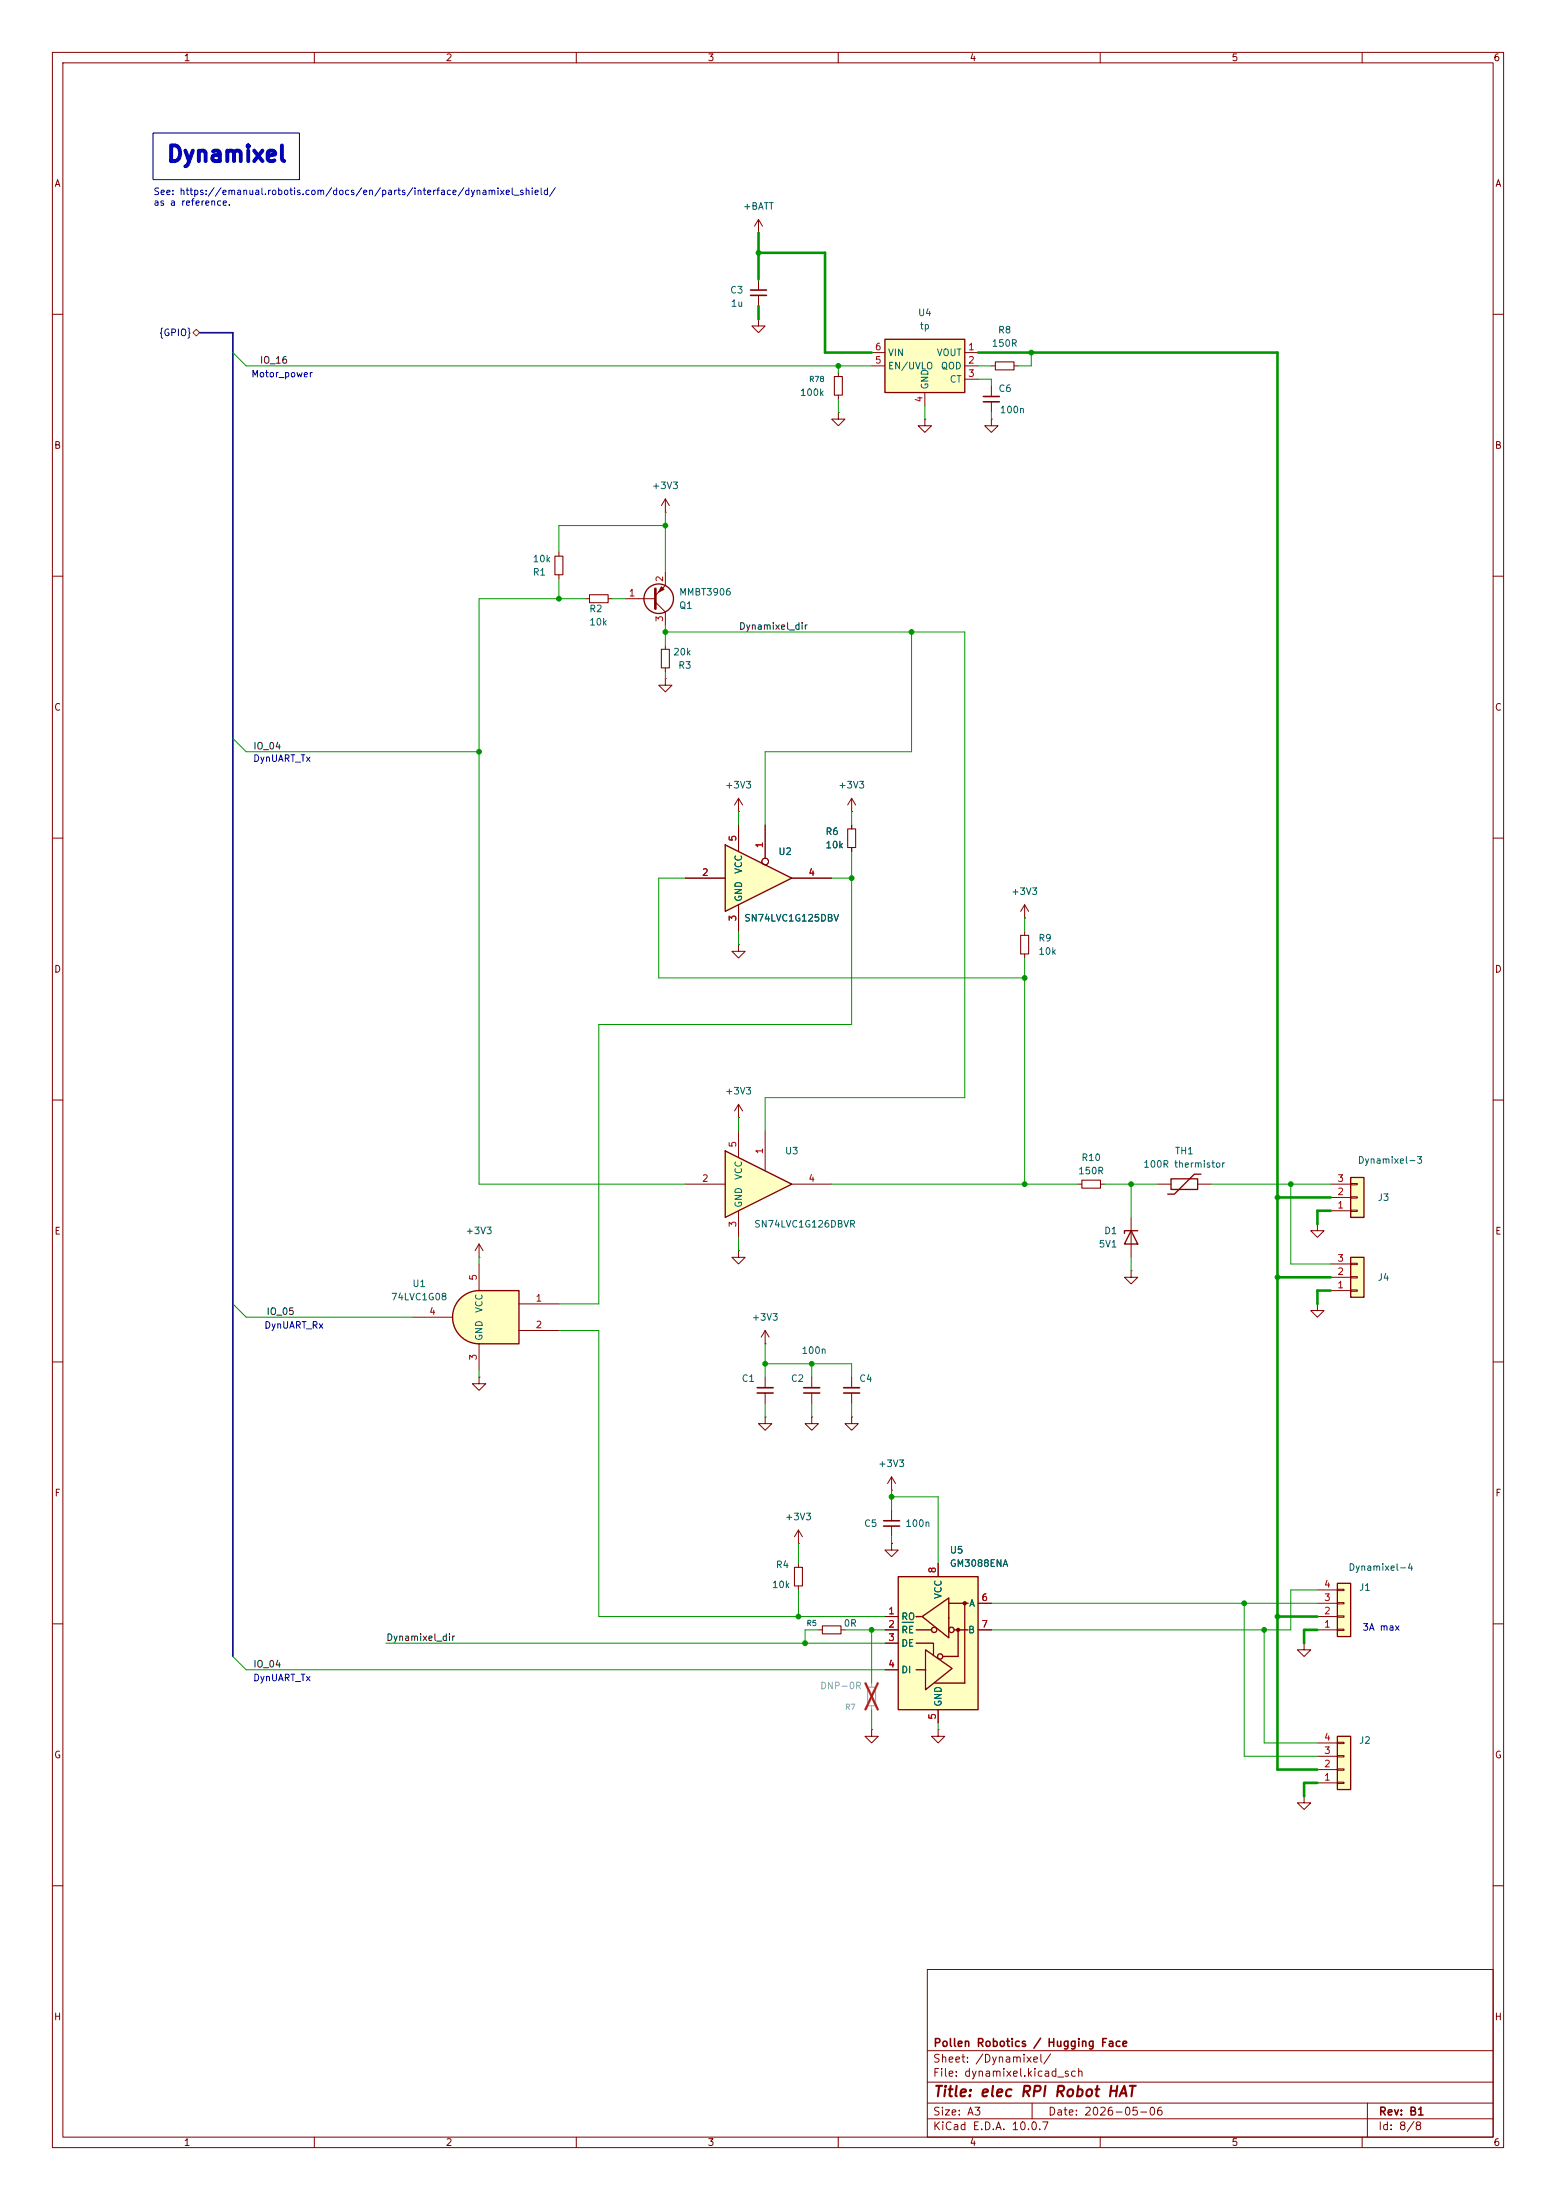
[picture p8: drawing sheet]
<svg xmlns="http://www.w3.org/2000/svg" width="297mm" height="420mm" viewBox="0 0 297 420" stroke-linecap="round" stroke-linejoin="round" font-family="sans-serif">
<g fill="none" stroke="#840000" stroke-width=".19">
<path d="M10 10h277v400h-277zM12 12h273v396h-273zM60 10v2M110 10v2M160 10v2M210 10v2M260 10v2M10 60h2M285 60h2M10 110h2M285 110h2M10 160h2"/>
<path d="M285 160h2M10 210h2M285 210h2M10 260h2M285 260h2M10 310h2M285 310h2M10 360h2M177 376h108v32h-108zM285 360h2M177 397.5h108M177 391.5h108"/>
<path d="M60 408v2M110 408v2M160 408v2M177 404.5h108M177 401.5h108M197 401.5v3M210 408v2M260 408v2M261 401.5v6.5"/>
</g>
<path d="M138.4 219.7l12.7 6.4-12.7 6.3z" fill="#ffffc2"/>
<path d="M138.4 219.7l12.7 6.4-12.7 6.3z" fill="none" stroke="#840000" stroke-width=".25"/>
<path d="M141 215.9v5.1M146 215.9v7.6M130.8 226.1h7.6M141 231.1v5.1M151.1 226.1h7.6M166.4 330.2v1.3h1.2l-1.2 1.2-1.3-1.2h1.3M166.4 330.2h.1M179.1 330.2v1.3h1.2l-1.2 1.2-1.3-1.2h1.3M179.1 330.2h.1M248.9 342.9v1.3h1.3l-1.3 1.2-1.3-1.2h1.3M248.9 342.9h.1" fill="none" stroke="#840000" stroke-width=".19"/>
<path d="M255.3 331.5h2.5v10.1h-2.5z" fill="#ffffc2"/>
<path d="M255.3 331.5h2.5v10.1h-2.5z" fill="none" stroke="#840000" stroke-width=".25"/>
<path d="M141 154.9h.1M141 152.4l-.8 1.3M141 152.4l.7 1.3M141 152.4v2.5M251.5 337.8h3.8M251.5 335.3h3.8M251.5 332.7h3.8M255.3 337.7h1.2v.2h-1.2zM255.3 335.2h1.2v.2h-1.2zM255.3 332.6h1.2v.3h-1.2zM251.5 340.4h3.8M255.3 340.2h1.2v.3h-1.2z" fill="none" stroke="#840000" stroke-width=".19"/>
<path d="M138.4 161.3l12.7 6.3-12.7 6.4z" fill="#ffffc2"/>
<path d="M138.4 161.3l12.7 6.3-12.7 6.4z" fill="none" stroke="#840000" stroke-width=".25"/>
<g fill="none" stroke="#840000" stroke-width=".19">
<path d="M127 129.5v1.3h1.3l-1.3 1.3-1.3-1.3h1.3M127 129.5h.1M141 157.5v5.1M146 157.5v6.3M162.6 154.9h.1M162.6 152.4l-.8 1.3M162.6 152.4l.7 1.3M162.6 152.4v2.5M162.6 157.5v.7M130.8 167.6h7.6M141 172.7v5.1M151.1 167.6h7.6"/>
<path d="M162.6 161.8v.8M141 213.4h.1M141 210.8v2.6M141 210.8l-.8 1.3M141 210.8l.7 1.3M91.4 237.5l-.7 1.3M91.4 237.5l.8 1.3M91.4 237.5v2.5M91.4 240h.1"/>
<circle cx="146" cy="164.5" r=".63"/>
</g>
<path d="M161.8 158.2h1.5v3.6h-1.5z" fill="none" stroke="#840000" stroke-width=".2"/>
<path d="M171.4 301h15.3v25.4h-15.3z" fill="#ffffc2"/>
<g fill="none" stroke="#840000" stroke-width=".25">
<path d="M171.4 301h15.3v25.4h-15.3zM174.9 313.7h3.3v2.3M174.9 311.2h2.9M174.9 318.8h1.6M175 308.6h-.1h1M176 308.6l5.1-3.5v7.6zM176.7 315l5 3.5-5 4.1zM181.1 306.1h3.7M182.1 311.2h2.7M182.9 311.2v5h-2.9M184.1 306.1v15.2h-5.7"/>
<circle cx="178.3" cy="311.2" r=".51"/>
<circle cx="179.5" cy="316.2" r=".51"/>
<circle cx="181.6" cy="311.2" r=".51"/>
</g>
<g fill="#840000" stroke="#840000" stroke-width=".25">
<circle cx="182.9" cy="311.2" r=".28"/>
<circle cx="184.1" cy="306.1" r=".28"/>
</g>
<g fill="none" stroke="#840000" stroke-width=".19">
<path d="M141 238.8v1.2h1.2l-1.2 1.3-1.3-1.3h1.3M141 238.8h.1M146 270.5v1.3h-1.2l1.2 1.3 1.3-1.3h-1.3M146 270.5h.1M146 262.9v2M146 265.9v2.1M154.9 270.5v1.3h1.3l-1.3 1.3-1.2-1.3h1.2M154.9 270.5h.1M162.6 270.5v1.3h1.2l-1.2 1.3-1.3-1.3h1.3M162.6 270.5h.1M162.6 262.9v2M162.6 265.9v2.1"/>
<path d="M152.4 294.6h.1M152.4 292.1v2.5M152.4 298.5v.7M152.4 292.1l-.8 1.3M152.4 292.1l.8 1.3M179.1 298.5v2.5M152.4 302.8v.7M168.9 308.6h2.5M168.9 311.2h2.5M168.9 313.7h2.5M168.9 318.8h2.5M186.7 311.2h2.5"/>
<path d="M186.7 306.1h2.5M179.1 326.4v2.5"/>
</g>
<path d="M172.2 309.7h2.2" fill="none" stroke="#006464" stroke-width=".19"/>
<path d="M151.6 299.2h1.6v3.6h-1.6z" fill="none" stroke="#840000" stroke-width=".2"/>
<path d="M144.5 265.9h3.1M144.5 264.9h3.1M161 265.9h3.1M161 264.9h3.1" fill="none" stroke="#840000" stroke-width=".3"/>
<path d="M87.9 247.9a5.1 5.1 0 0 1 3.5-1.5v10.1a5.1 5.1 0 0 1-4.6-3.1 5.1 5.1 0 0 1 1.1-5.5z" fill="#ffffc2" stroke="#ffffc2" stroke-width=".19"/>
<path d="M91.4 246.4h7.7v10.1h-7.7z" fill="#ffffc2"/>
<path d="M87.9 247.9a5.1 5.1 0 0 1 3.5-1.5h7.7v10.1h-7.7a5.1 5.1 0 0 1-4.6-3.1 5.1 5.1 0 0 1 1.1-5.5z" fill="none" stroke="#840000" stroke-width=".25"/>
<g fill="none" stroke="#840000" stroke-width=".19">
<path d="M189.2 69.9h.8M193.5 69.9h.8M78.7 251.5h7.7M91.4 241.3v5.1M91.4 256.5v5.1M99.1 248.9h7.6M99.1 254h7.6M251.5 248.9v1.3h1.2l-1.2 1.3-1.3-1.3h1.3M251.5 248.9h.1M91.4 262.9v1.3h-1.2l1.2 1.2 1.3-1.2h-1.3M91.4 262.9h.1M154.9 262.9v2"/>
<path d="M154.9 265.9v2.1"/>
</g>
<path d="M153.4 265.9h3.1M153.4 264.9h3.1" fill="none" stroke="#840000" stroke-width=".3"/>
<path d="M190 69.1h3.5v1.5h-3.5z" fill="none" stroke="#840000" stroke-width=".2"/>
<path d="M255.3 302.3h2.5v10.1h-2.5z" fill="#ffffc2"/>
<path d="M215.9 235l1.3 2.5h-2.6zM217.2 235h-2.6v.5M255.3 302.3h2.5v10.1h-2.5z" fill="none" stroke="#840000" stroke-width=".25"/>
<path d="M215.9 232.4v7.6M215.9 242.6v1.2h1.3l-1.3 1.3-1.3-1.3h1.3M215.9 242.6h.1M251.5 311.2h3.8M251.5 308.6h3.8M251.5 306.1h3.8M251.5 303.5h3.8M255.3 311h1.2v.3h-1.2zM255.3 308.5h1.2v.2h-1.2zM255.3 305.9h1.2v.3h-1.2zM255.3 303.4h1.2v.3h-1.2z" fill="none" stroke="#840000" stroke-width=".19"/>
<path d="M257.8 240h2.5v7.7h-2.5z" fill="#ffffc2"/>
<path d="M257.8 240h2.5v7.7h-2.5z" fill="none" stroke="#840000" stroke-width=".25"/>
<path d="M251.5 233.7v1.3h1.2l-1.2 1.2-1.3-1.2h1.3M251.5 233.7h.1M254 246.4h3.8M254 243.8h3.8M254 241.3h3.8M257.8 246.3h1.3v.2h-1.3zM257.8 243.7h1.3v.3h-1.3zM257.8 241.2h1.3v.2h-1.3z" fill="none" stroke="#840000" stroke-width=".19"/>
<path d="M257.8 224.8h2.5v7.6h-2.5z" fill="#ffffc2"/>
<path d="M257.8 224.8h2.5v7.6h-2.5z" fill="none" stroke="#840000" stroke-width=".25"/>
<g fill="none" stroke="#840000" stroke-width=".19">
<path d="M189.2 73.7v2M189.2 76.7v2M189.2 80v1.3h1.3l-1.3 1.3-1.2-1.3h1.2M189.2 80h.1M195.6 175.3h.1M195.6 172.7l-.8 1.3M195.6 172.7l.7 1.3M195.6 172.7v2.6M254 231.1h3.8M254 228.6h3.8M254 226.1h3.8M257.8 231h1.3v.3h-1.3z"/>
<path d="M257.8 228.5h1.3v.2h-1.3zM257.8 225.9h1.3v.3h-1.3z"/>
</g>
<path d="M187.7 76.7h3.1M187.7 75.7h3.1" fill="none" stroke="#840000" stroke-width=".3"/>
<path d="M168.9 64.8h15.2v10.1h-15.2z" fill="#ffffc2"/>
<g fill="none" stroke="#840000" stroke-width=".25">
<path d="M168.9 64.8h15.2v10.1h-15.2zM223.5 225h5.1v2.1h-5.1zM229.2 224.2h-1.2l-3.8 3.8h-1.3"/>
<circle cx="125.7" cy="114.3" r="2.82"/>
</g>
<g fill="none" stroke="#840000" stroke-width=".19">
<path d="M144.8 44.5h.1M144.8 41.9l.7 1.3M144.8 41.9l-.8 1.3M144.8 41.9v2.6M144.8 53.3v2.1M144.8 56.4v2M144.8 61v1.2h1.2l-1.2 1.3-1.3-1.3h1.3M144.8 61h.1M160 78.7v1.3h1.3l-1.3 1.3-1.3-1.3h1.3M160 78.7h.1M160 71.1v.8M160 75.4v.8"/>
<path d="M166.4 67.3h2.5M166.4 69.9h2.5M176.5 74.9v2.6M184.1 67.3h2.6M184.1 69.9h2.6M184.1 72.4h2.6M127 97.8h.1M127 95.3l-.8 1.2M127 95.3l.8 1.2M127 95.3v2.5M176.5 80v1.3h1.3l-1.3 1.3-1.2-1.3h1.2M176.5 80h.1"/>
<path d="M106.7 105.4v.8M106.7 109.7v.8M111.8 114.3h.7M116.1 114.3h.7M119.4 114.3h5.7M125.1 114.9l1.9 1.9v2.6M127 109.2v2.6l-1.9 1.9M127 123.2v.8M127 127.5v.8M141 157.5v5.1M146 157.5v6.3M162.6 157.5v.7"/>
<path d="M130.8 167.6h7.6M141 172.7v5.1M151.1 167.6h7.6M162.6 161.8v.8M195.6 177.8v.8M141 180.3v1.3h1.2l-1.2 1.3-1.3-1.3h1.3M141 180.3h.1M195.6 182.1v.8M205.7 226.1h.8M210.1 226.1h.7M221 226.1h2.5M228.6 226.1h2.5"/>
<path d="M146 256.5h.1M146 254l-.7 1.3M146 254l.8 1.3M146 254v2.5M170.2 284.5h.1M170.2 294.6v1.3h1.2l-1.2 1.3-1.3-1.3h1.3M170.2 294.6h.1M170.2 281.9l-.8 1.3M170.2 281.9l.7 1.3M170.2 281.9v2.6M170.2 288.3v2M170.2 291.3v2.1"/>
<path d="M179.1 298.5v2.5M156.2 311.2h.8M160.5 311.2h.8M168.9 311.2h2.5M168.9 308.6h2.5M168.9 313.7h2.5M168.9 318.8h2.5M186.7 311.2h2.5M186.7 306.1h2.5M248.9 313.7v1.3h1.3l-1.3 1.2-1.3-1.2h1.3M248.9 313.7h.1M179.1 326.4v2.5"/>
<circle cx="146" cy="164.5" r=".63"/>
</g>
<path d="M159.3 71.9h1.5v3.5h-1.5zM105.9 106.2h1.5v3.5h-1.5zM112.5 113.5h3.6v1.6h-3.6zM126.2 124h1.6v3.5h-1.6zM194.8 178.6h1.5v3.5h-1.5zM206.5 225.3h3.6v1.5h-3.6zM157 310.4h3.5v1.5h-3.5z" fill="none" stroke="#840000" stroke-width=".2"/>
<path d="M165.6 322.1h1.5v3.5h-1.5z" fill="none" stroke="#a1a1a1" stroke-width=".2"/>
<path d="M166.4 321.3v.8M166.4 325.6v.8" fill="none" stroke="#a1a1a1" stroke-width=".19"/>
<path d="M165.2 321.3l2.3 5.1M167.5 321.3l-2.3 5.1" fill="none" stroke="#e12e31" stroke-width=".46"/>
<path d="M143.3 56.4h3M143.3 55.4h3M168.7 291.3h3M168.7 290.3h3" fill="none" stroke="#840000" stroke-width=".3"/>
<path d="M125.1 112.4v3.8" fill="none" stroke="#840000" stroke-width=".51"/>
<path d="M126.2 112l.5 .5-1 .5z" fill="#840000" stroke="#840000" stroke-width=".19"/>
<path d="M36.8 63.5l.7-.6 .6 .6-.6 .6z" fill="none" stroke="#725600" stroke-width=".19"/>
<path d="M38.1 63.5h6.3v252.7" fill="none" stroke="#000084" stroke-width=".3"/>
<g fill="none" stroke="#009600" stroke-width=".19">
<path d="M44.4 67.3l2.6 2.6h119.4M160 69.9v1.2M160 76.2v2.5M176.5 77.5v2.5M186.7 69.9h2.5M186.7 72.4h2.5v1.3M189.2 78.7v1.3M196.8 67.3v2.6h-2.5M127 97.8v11.4M106.7 110.5v3.8M111.8 114.3h-20.4v111.8h39.4M116.8 114.3h2.6"/>
<path d="M127 100.3h-20.3v5.1M127 119.4v3.8M127 120.7h57.1v88.9h-38.1v6.3M127 128.3v1.2M174 120.7v22.8h-28v14M44.4 141l2.6 2.5h44.4M141 154.9v2.6M162.6 154.9v2.6M130.8 167.6h-5.1v19.1h69.9M141 177.8v2.5M158.7 167.6h3.9M162.6 162.6v33h-48.3v53.3h-7.6"/>
<path d="M195.6 175.3v2.5M195.6 182.9v43.2M141 213.4v2.5M141 236.2v2.6M158.7 226.1h47M210.8 226.1h10.2M215.9 226.1v6.3M231.1 226.1h22.9M246.4 226.1v15.2h7.6M44.4 248.9l2.6 2.6h31.7M91.4 240v1.3M106.7 254h7.6v54.6h54.6"/>
<path d="M146 256.5v6.4M215.9 240v2.6M91.4 261.6v1.3M146 268v2.5M146 260.4h16.6v2.5M154.9 260.4v2.5M154.9 268v2.5M162.6 268v2.5M152.4 294.6v3.9M170.2 284.5v3.8M170.2 293.4v1.2M170.2 285.8h8.9v12.7"/>
<path d="M44.4 316.2l2.6 2.6h121.9M73.7 313.7h95.2M152.4 303.5v5.1M156.2 311.2h-2.5v2.5M161.3 311.2h7.6M166.4 311.2v10.1M189.2 306.1h62.3M237.5 306.1v29.2h14M241.3 311.2v21.5h10.2M251.5 303.5h-5.1v7.7h-57.2M166.4 326.4v3.8M179.1 328.9v1.3"/>
</g>
<path d="M144.8 48.3h12.7v19h8.9M144.8 44.5v8.8M144.8 58.4v2.6M186.7 67.3h57.1v270.5h7.7M243.8 228.6h10.2M254 231.1h-2.5v2.6M243.8 243.8h10.2M254 246.4h-2.5v2.5M243.8 308.6h7.7M251.5 311.2h-2.6v2.5M251.5 340.4h-2.6v2.5" fill="none" stroke="#009600" stroke-width=".5"/>
<path d="M29.2 25.4h27.9v8.9h-27.9z" fill="none" stroke="#0000c2" stroke-width=".19"/>
<path d="M172.2 309.7h2.2" fill="none" stroke="#006464" stroke-width=".19"/>
<g fill="#009600" stroke="#009600" stroke-width=".19">
<circle cx="127" cy="100.3" r=".46"/>
<circle cx="106.7" cy="114.3" r=".46"/>
<circle cx="144.8" cy="48.3" r=".46"/>
<circle cx="146" cy="260.4" r=".46"/>
<circle cx="153.7" cy="313.7" r=".46"/>
<circle cx="154.9" cy="260.4" r=".46"/>
<circle cx="174" cy="120.7" r=".46"/>
<circle cx="127" cy="120.7" r=".46"/>
<circle cx="91.4" cy="143.5" r=".46"/>
<circle cx="162.6" cy="167.6" r=".46"/>
<circle cx="195.6" cy="186.7" r=".46"/>
<circle cx="195.6" cy="226.1" r=".46"/>
<circle cx="237.5" cy="306.1" r=".46"/>
<circle cx="152.4" cy="308.6" r=".46"/>
<circle cx="170.2" cy="285.8" r=".46"/>
<circle cx="243.8" cy="308.6" r=".46"/>
<circle cx="241.3" cy="311.2" r=".46"/>
<circle cx="166.4" cy="311.2" r=".46"/>
<circle cx="196.8" cy="67.3" r=".46"/>
<circle cx="160" cy="69.9" r=".46"/>
<circle cx="215.9" cy="226.1" r=".46"/>
<circle cx="243.8" cy="228.6" r=".46"/>
<circle cx="246.4" cy="226.1" r=".46"/>
<circle cx="243.8" cy="243.8" r=".46"/>
</g>
<text font-size="3" fill="#0000c2" x="31.7" y="31.7">Dynamixel</text>
<text font-size="2" fill="#840000" x="178" y="400.8">Title: elec RPI Robot HAT</text>
<g font-size="1.5" fill="#840000">
<text x="178" y="394.1">Sheet: /Dynamixel/</text>
<text x="178" y="391.1">Pollen Robotics / Hugging Face</text>
<text x="178" y="396.8">File: dynamixel.kicad_sch</text>
<text x="178" y="407">KiCad E.D.A. 10.0.7</text>
<text x="178" y="404.2">Size: A3</text>
<text x="200" y="404.2">Date: 2026-05-06</text>
<text x="263" y="407">Id: 8/8</text>
<text x="263" y="404.2">Rev: B1</text>
</g>
<g font-size="1.3" fill="#840000">
<text x="35" y="12">1</text>
<text x="85" y="12">2</text>
<text x="135" y="12">3</text>
<text x="185" y="12">4</text>
<text x="235" y="12">5</text>
<text x="285" y="12">6</text>
<text x="10.3" y="36">A</text>
<text x="285.3" y="36">A</text>
<text x="10.2" y="86">B</text>
<text x="285.2" y="86">B</text>
<text x="10.2" y="136">C</text>
<text x="285.2" y="136">C</text>
<text x="10.2" y="186">D</text>
<text x="285.2" y="186">D</text>
<text x="10.3" y="236">E</text>
<text x="285.3" y="236">E</text>
<text x="10.3" y="286">F</text>
<text x="285.3" y="286">F</text>
<text x="10.2" y="336">G</text>
<text x="285.2" y="336">G</text>
<text x="10.2" y="386">H</text>
<text x="285.2" y="386">H</text>
<text x="35" y="410">1</text>
<text x="85" y="410">2</text>
<text x="135" y="410">3</text>
<text x="185" y="410">4</text>
<text x="235" y="410">5</text>
<text x="285" y="410">6</text>
</g>
<g font-size="1.3" fill="#0000c2">
<text x="29.2" y="37.5">See: https://emanual.robotis.com/docs/en/parts/interface/dynamixel_shield/</text>
<text x="29.2" y="39.6">as a reference.</text>
<text x="47.9" y="72.3">Motor_power</text>
<text x="48.2" y="145.7">DynUART_Tx</text>
<text x="50.4" y="254">DynUART_Rx</text>
<text x="260" y="311.6">3A max</text>
<text x="48.2" y="321.3">DynUART_Tx</text>
</g>
<g font-size="1.3" fill="#006464">
<text x="141.7" y="40.3">+BATT</text>
<text x="139.3" y="56.3">C3</text>
<text x="139.4" y="58.9">1u</text>
<text x="175.1" y="60.7">U4</text>
<text x="175.5" y="63.2">tp</text>
<text x="190.4" y="64">R8</text>
<text x="169.4" y="70.8">EN/UVLO</text>
<text x="169.4" y="68.3">VIN</text>
<text x="178.7" y="68.3">VOUT</text>
<text x="179.5" y="70.8">QOD</text>
<text x="189.2" y="66.5">150R</text>
<text x="152.6" y="75.9">100k</text>
<text x="177.5" y="74.4" transform="rotate(-90 177.5 74.4)">GND</text>
<text x="181.2" y="73.4">CT</text>
<text x="190.5" y="75.1">C6</text>
<text x="190.7" y="79.2">100n</text>
<text x="124.3" y="93.7">+3V3</text>
<text x="101.6" y="107.6">10k</text>
<text x="101.6" y="110.2">R1</text>
<text x="129.5" y="114">MMBT3906</text>
<text x="112.4" y="117.2">R2</text>
<text x="112.4" y="119.7">10k</text>
<text x="129.5" y="116.5">Q1</text>
<text x="128.4" y="125.4">20k</text>
<text x="129.4" y="128">R3</text>
<text x="138.3" y="150.8">+3V3</text>
<text x="159.9" y="150.8">+3V3</text>
<text x="157.5" y="159.7">R6</text>
<text x="141.9" y="166.9" transform="rotate(-90 141.9 166.9)">VCC</text>
<text x="148.5" y="163.5">U2</text>
<text x="157.5" y="162.3">10k</text>
<text x="141.9" y="172.2" transform="rotate(-90 141.9 172.2)">GND</text>
<text x="192.9" y="171.1">+3V3</text>
<text x="142" y="176.2">SN74LVC1G125DBV</text>
<text x="198.1" y="180">R9</text>
<text x="198.1" y="182.6">10k</text>
<text x="138.3" y="209.2">+3V3</text>
<text x="149.7" y="220.7">U3</text>
<text x="206.3" y="221.9">R10</text>
<text x="224.2" y="220.7">TH1</text>
<text x="141.9" y="225.3" transform="rotate(-90 141.9 225.3)">VCC</text>
<text x="205.7" y="224.5">150R</text>
<text x="218.1" y="223.2">100R thermistor</text>
<text x="259.1" y="222.5">Dynamixel-3</text>
<text x="141.9" y="230.7" transform="rotate(-90 141.9 230.7)">GND</text>
<text x="262.9" y="229.6">J3</text>
<text x="88.8" y="235.9">+3V3</text>
<text x="143.9" y="234.6">SN74LVC1G126DBVR</text>
<text x="209.6" y="238.5">5V1</text>
<text x="210.6" y="235.9">D1</text>
<text x="262.9" y="244.8">J4</text>
<text x="74.5" y="248.5">74LVC1G08</text>
<text x="78.6" y="246">U1</text>
<text x="92.4" y="250.7" transform="rotate(-90 92.4 250.7)">VCC</text>
<text x="92.4" y="256.1" transform="rotate(-90 92.4 256.1)">GND</text>
<text x="143.4" y="252.4">+3V3</text>
<text x="152.9" y="258.8">100n</text>
<text x="141.5" y="264.1">C1</text>
<text x="150.9" y="264.1">C2</text>
<text x="163.9" y="264.1">C4</text>
<text x="167.5" y="280.4">+3V3</text>
<text x="149.7" y="290.5">+3V3</text>
<text x="164.8" y="291.8">C5</text>
<text x="172.7" y="291.8">100n</text>
<text x="148" y="299.7">R4</text>
<text x="181.2" y="296.9">U5</text>
<text x="181.2" y="299.4">GM3088ENA</text>
<text x="147.2" y="303.5">10k</text>
<text x="180" y="305.4" transform="rotate(-90 180 305.4)">VCC</text>
<text x="257.3" y="300.2">Dynamixel-4</text>
<text x="259.3" y="304">J1</text>
<text x="160.9" y="310.8">0R</text>
<text x="171.9" y="309.6">RO</text>
<text x="184.9" y="307">A</text>
<text x="171.9" y="312.1">RE</text>
<text x="171.9" y="314.7">DE</text>
<text x="184.7" y="312.1">B</text>
<text x="171.9" y="319.7">DI</text>
<text x="180" y="325.9" transform="rotate(-90 180 325.9)">GND</text>
<text x="259.3" y="333.2">J2</text>
</g>
<text font-size="1.3" fill="#000084" x="30.2" y="64.5">{GPIO}</text>
<g font-size="1.3" fill="#0f0f0f">
<text x="49.5" y="69.7">IO_16</text>
<text x="140.9" y="120.5">Dynamixel_dir</text>
<text x="48.2" y="143.4">IO_04</text>
<text x="50.8" y="251.3">IO_05</text>
<text x="73.6" y="313.6">Dynamixel_dir</text>
<text x="48.2" y="318.6">IO_04</text>
</g>
<g font-size="1.3" fill="#a90000">
<text x="166.9" y="69.7">5</text>
<text x="166.9" y="67.2">6</text>
<text x="184.7" y="67.2">1</text>
<text x="184.7" y="69.7">2</text>
<text x="176.4" y="76.9" transform="rotate(-90 176.4 76.9)">4</text>
<text x="184.7" y="72.3">3</text>
<text x="126.9" y="111.2" transform="rotate(-90 126.9 111.2)">2</text>
<text x="119.9" y="114.2">1</text>
<text x="126.9" y="118.8" transform="rotate(-90 126.9 118.8)">3</text>
<text x="140.8" y="160.8" transform="rotate(-90 140.8 160.8)">5</text>
<text x="133.9" y="167.5">2</text>
<text x="145.9" y="162" transform="rotate(-90 145.9 162)">1</text>
<text x="154.2" y="167.5">4</text>
<text x="140.8" y="176" transform="rotate(-90 140.8 176)">3</text>
<text x="140.8" y="219.2" transform="rotate(-90 140.8 219.2)">5</text>
<text x="145.9" y="220.4" transform="rotate(-90 145.9 220.4)">1</text>
<text x="133.9" y="225.9">2</text>
<text x="154.2" y="225.9">4</text>
<text x="255.2" y="225.9">3</text>
<text x="255.2" y="231">1</text>
<text x="255.2" y="228.5">2</text>
<text x="140.8" y="234.4" transform="rotate(-90 140.8 234.4)">3</text>
<text x="91.3" y="244.6" transform="rotate(-90 91.3 244.6)">5</text>
<text x="255.2" y="243.7">2</text>
<text x="255.2" y="241.2">3</text>
<text x="81.8" y="251.3">4</text>
<text x="102.1" y="248.8">1</text>
<text x="255.2" y="246.2">1</text>
<text x="102.1" y="253.9">2</text>
<text x="91.3" y="259.8" transform="rotate(-90 91.3 259.8)">3</text>
<text x="178.9" y="300.5" transform="rotate(-90 178.9 300.5)">8</text>
<text x="187.2" y="305.9">6</text>
<text x="252.6" y="305.9">3</text>
<text x="252.6" y="303.4">4</text>
<text x="169.4" y="308.5">1</text>
<text x="169.4" y="311">2</text>
<text x="187.2" y="311">7</text>
<text x="252.6" y="311">1</text>
<text x="252.6" y="308.5">2</text>
<text x="169.4" y="313.6">3</text>
<text x="169.4" y="318.6">4</text>
<text x="178.9" y="328.4" transform="rotate(-90 178.9 328.4)">5</text>
<text x="252.6" y="335.1">3</text>
<text x="252.6" y="332.6">4</text>
<text x="252.6" y="340.2">1</text>
<text x="252.6" y="337.7">2</text>
</g>
<text font-size="1.3" fill="#989898" x="156.4" y="322.8">DNP-0R</text>
<g font-size="1" fill="#006464">
<text x="154.3" y="73.2">R78</text>
<text x="153.8" y="310.6">R5</text>
</g>
<text font-size="1" fill="#989898" x="161.2" y="326.7">R7</text>
</svg>
